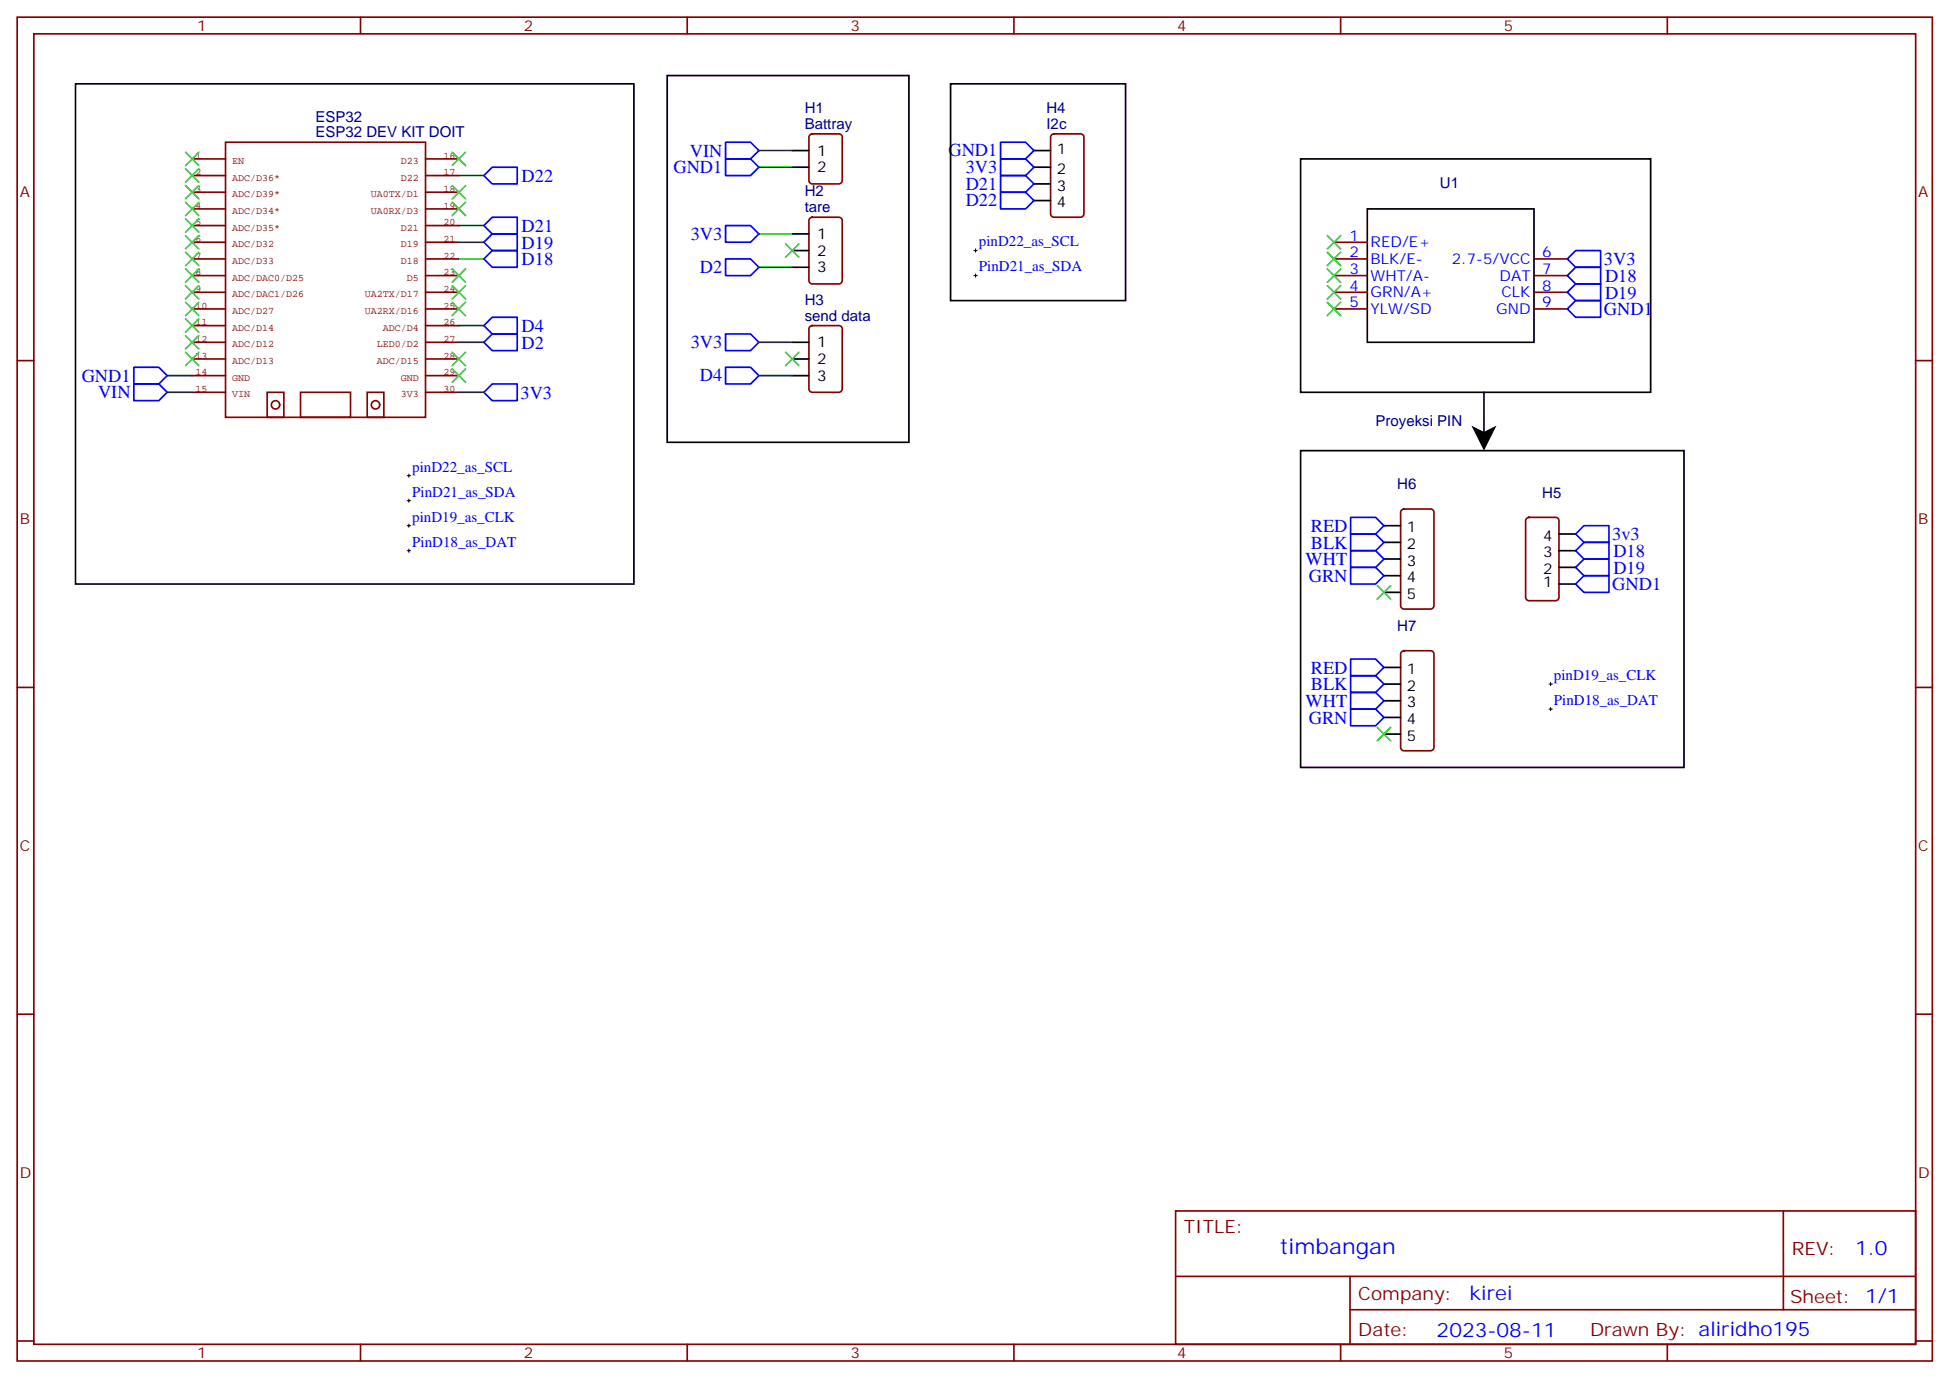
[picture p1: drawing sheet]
<svg xmlns="http://www.w3.org/2000/svg" width="413mm" height="292mm" viewBox="0 0 413 292" stroke-linecap="round" stroke-linejoin="round" font-family="sans-serif">
<g fill="none" stroke="#870000" stroke-width=".35">
<path d="M3.6 3.6h405.4v284.4h-405.4zM7.2 7.2h398.2v277.2h-398.2zM76.3 3.6v3.6M145.5 3.6v3.6M214.6 3.6v3.6M283.7 3.6v3.6M352.9 3.6v3.6M171.4 28.5l.5-.2h5.7a.71 .71 0 0 1 .7 .7v9.2a.76 .76 0 0 1-.7 .7h-5.7a.76 .76 0 0 1-.7-.7v-9.2zM222.6 28.5l.5-.2h5.6a.71 .71 0 0 1 .7 .7v16.3a.76 .76 0 0 1-.7 .7h-5.6a.76 .76 0 0 1-.7-.7v-16.3zM171.4 46.2l.5-.2h5.7a.71 .71 0 0 1 .7 .7v12.7a.76 .76 0 0 1-.7 .7h-5.7a.76 .76 0 0 1-.7-.7v-12.7zM282.3 51.3h7.1M282.3 54.8h7.1"/>
<path d="M282.3 58.3h7.1M324.7 54.8h7M324.7 58.3h7M3.6 76.3h3.6M171.4 69.1l.5-.2h5.7a.71 .71 0 0 1 .7 .7v12.7a.76 .76 0 0 1-.7 .7h-5.7a.76 .76 0 0 1-.7-.7v-12.7zM282.3 61.8h7.1M282.3 65.4h7.1M324.7 61.8h7M324.7 65.4h7M405.4 76.3h3.6M296.7 107.9l.4-.2h5.7a.71 .71 0 0 1 .7 .7v19.8a.76 .76 0 0 1-.7 .7h-5.7a.76 .76 0 0 1-.7-.7v-19.8zM323.1 109.7l.5-.2h5.6a.71 .71 0 0 1 .8 .7v16.2a.76 .76 0 0 1-.8 .7h-5.6a.76 .76 0 0 1-.7-.7v-16.2z"/>
<path d="M296.7 137.9l.4-.2h5.7a.71 .71 0 0 1 .7 .7v19.8a.76 .76 0 0 1-.7 .7h-5.7a.76 .76 0 0 1-.7-.7v-19.8zM3.6 145.5h3.6M405.4 145.5h3.6M3.6 214.6h3.6M405.4 214.6h3.6M248.8 256.2h156.6v28.2h-156.6zM377.4 256.2v20.9M248.8 270.1h156.5M285.7 277.1h119.6M285.7 270.1v14.1M3.6 283.7h3.6M76.3 284.4v3.6"/>
<path d="M145.5 284.4v3.6M214.6 284.4v3.6M283.7 284.4v3.6M352.9 284.4v3.6M405.4 283.7h3.6"/>
</g>
<g fill="none" stroke="#850000" stroke-width=".35">
<path d="M40.7 33.6h7M40.7 37.1h7M47.7 30.1h42.4v58.2h-42.4zM90.1 33.6h7M90.1 37.1h7M40.7 40.7h7M40.7 44.2h7M40.7 47.7h7M40.7 51.3h7M40.7 54.8h7M40.7 58.3h7M90.1 40.7h7"/>
<path d="M90.1 44.2h7M90.1 47.7h7M90.1 51.3h7M90.1 54.8h7M90.1 58.3h7M40.7 65.4h7M40.7 68.9h7M40.7 72.4h7M40.7 76h7M40.7 79.5h7M40.7 61.8h7M90.1 65.4h7"/>
<path d="M90.1 68.9h7M90.1 72.4h7M90.1 76h7M90.1 79.5h7M90.1 61.8h7M40.7 83h7M56.6 83h3.5v5.3h-3.5zM63.6 83h10.6v5.3h-10.6zM77.7 83h3.5v5.3h-3.5zM90.1 83h7"/>
<circle cx="58.3" cy="85.7" r=".88"/>
<circle cx="79.5" cy="85.7" r=".88"/>
</g>
<g fill="none" stroke="#000" stroke-width=".35">
<path d="M16 17.7h118.2v105.9h-118.2zM141.2 16h51.2v77.6h-51.2zM201.2 17.7h37v45.9h-37zM167.7 31.9h3.5M167.7 35.4h3.5M218.8 31.9h3.6M218.8 35.4h3.6M218.8 38.9h3.6M275.3 33.6h74.1v49.4h-74.1zM167.7 56.6h3.5M167.7 49.5h3.5M167.7 53h3.5"/>
<path d="M218.8 42.4h3.6M289.4 44.2h35.3v28.2h-35.3zM167.7 79.5h3.5M167.7 72.4h3.5M167.7 76h3.5M275.3 95.4h81.1v67h-81.1zM314.1 83v8.8M292.9 111.2h3.5M292.9 114.8h3.5M292.9 118.3h3.5M330 116.5h3.5M330 113h3.5"/>
<path d="M292.9 121.8h3.5M292.9 125.3h3.5M330 123.6h3.5M330 120.1h3.5M292.9 141.2h3.5M292.9 144.7h3.5M292.9 148.3h3.5M292.9 151.8h3.5M292.9 155.3h3.5"/>
</g>
<g fill="none" stroke="#3c3" stroke-width=".35">
<path d="M39.3 32.2l2.8 2.8M39.3 35.7l2.8 2.9M39.3 39.3l2.8 2.8M42.1 32.2l-2.8 2.8M42.1 35.7l-2.8 2.9M42.1 39.3l-2.8 2.8M95.7 32.2l2.8 2.8M95.7 39.3l2.8 2.8M98.5 32.2l-2.8 2.8M98.5 39.3l-2.8 2.8M39.3 42.8l2.8 2.8M39.3 46.3l2.8 2.8"/>
<path d="M39.3 49.8l2.8 2.9M39.3 53.4l2.8 2.8M39.3 56.9l2.8 2.8M42.1 42.8l-2.8 2.8M42.1 46.3l-2.8 2.8M42.1 49.8l-2.8 2.9M42.1 53.4l-2.8 2.8M42.1 56.9l-2.8 2.8M95.7 42.8l2.8 2.8M95.7 56.9l2.8 2.8M98.5 42.8l-2.8 2.8M98.5 56.9l-2.8 2.8"/>
<path d="M166.3 51.6l2.8 2.8M169.1 51.6l-2.8 2.8M280.9 49.8l2.8 2.9M280.9 53.4l2.8 2.8M280.9 56.9l2.8 2.8M283.7 49.8l-2.8 2.9M283.7 53.4l-2.8 2.8M283.7 56.9l-2.8 2.8M39.3 60.4l2.8 2.9M39.3 64l2.8 2.8M39.3 67.5l2.8 2.8M39.3 71l2.8 2.8"/>
<path d="M39.3 74.5l2.8 2.9M42.1 60.4l-2.8 2.9M42.1 64l-2.8 2.8M42.1 67.5l-2.8 2.8M42.1 71l-2.8 2.8M42.1 74.5l-2.8 2.9M95.7 64l2.8 2.8M95.7 60.4l2.8 2.9M95.7 74.5l2.8 2.9M95.7 78.1l2.8 2.8M98.5 64l-2.8 2.8M98.5 60.4l-2.8 2.9"/>
<path d="M98.5 74.5l-2.8 2.9M98.5 78.1l-2.8 2.8M166.3 74.5l2.8 2.9M169.1 74.5l-2.8 2.9M280.9 64l2.8 2.8M280.9 60.4l2.8 2.9M283.7 64l-2.8 2.8M283.7 60.4l-2.8 2.9M291.5 123.9l2.8 2.9M294.3 123.9l-2.8 2.9M291.5 153.9l2.8 2.8M294.3 153.9l-2.8 2.8"/>
</g>
<g fill="none" stroke="#00f" stroke-width=".35">
<path d="M102.4 37.1l1.8-1.7h5.3v3.5h-5.3zM153.6 30.1h5.3l1.7 1.8-1.7 1.7h-5.3zM153.6 33.6h5.3l1.7 1.8-1.7 1.7h-5.3zM211.8 30.1h5.3l1.7 1.8-1.7 1.7h-5.3zM211.8 33.6h5.3l1.7 1.8-1.7 1.7h-5.3zM211.8 37.1h5.3l1.7 1.8-1.7 1.8h-5.3zM102.4 51.3l1.8-1.8h5.3v3.5h-5.3zM102.4 54.8l1.8-1.8h5.3v3.6h-5.3zM102.4 47.7l1.8-1.7h5.3v3.5h-5.3zM153.6 47.7h5.3l1.7 1.8-1.7 1.8h-5.3zM153.6 54.8h5.3l1.7 1.8-1.7 1.7h-5.3zM211.8 40.7h5.3l1.7 1.7-1.7 1.8h-5.3z"/>
<path d="M331.7 54.8l1.8-1.8h5.3v3.6h-5.3zM333.5 56.6h5.3v3.5h-5.3l-1.8-1.8zM28.3 77.7h5.3l1.8 1.8-1.8 1.7h-5.3zM102.4 68.9l1.8-1.8h5.3v3.6h-5.3zM104.2 70.7h5.3v3.5h-5.3l-1.8-1.8zM153.6 70.7h5.3l1.7 1.7-1.7 1.8h-5.3zM153.6 77.7h5.3l1.7 1.8-1.7 1.7h-5.3zM331.7 61.8l1.8-1.7h5.3v3.5h-5.3zM333.5 63.6h5.3v3.5h-5.3l-1.8-1.7zM28.3 81.2h5.3l1.8 1.8-1.8 1.8h-5.3zM102.4 83l1.8-1.8h5.3v3.6h-5.3zM285.9 109.5h5.2l1.8 1.7-1.8 1.8h-5.2z"/>
<path d="M285.9 113h5.2l1.8 1.8-1.8 1.7h-5.2zM285.9 116.5h5.2l1.8 1.8-1.8 1.8h-5.2zM333.5 113l1.7-1.8h5.3v3.6h-5.3zM333.5 116.5l1.7-1.7h5.3v3.5h-5.3zM285.9 120.1h5.2l1.8 1.7-1.8 1.8h-5.2zM285.9 139.5h5.2l1.8 1.7-1.8 1.8h-5.2zM333.5 120.1l1.7-1.8h5.3v3.5h-5.3zM333.5 123.6l1.7-1.8h5.3v3.5h-5.3zM285.9 143h5.2l1.8 1.7-1.8 1.8h-5.2zM285.9 146.5h5.2l1.8 1.8-1.8 1.7h-5.2zM285.9 150h5.2l1.8 1.8-1.8 1.8h-5.2z"/>
</g>
<g fill="none" stroke="#008700" stroke-width=".35">
<path d="M97.1 37.1h5.3M160.6 31.9h7.1M160.6 35.4h7.1M97.1 54.8h5.3M97.1 51.3h5.3M97.1 47.7h5.3M160.6 56.6h7.1M160.6 49.5h7.1M35.4 79.5h5.3M97.1 72.4h5.3M97.1 68.9h5.3M160.6 79.5h7.1"/>
<path d="M160.6 72.4h7.1M35.4 83h5.3M97.1 83h5.3"/>
</g>
<path d="M311.4 90.1l2.7 1.3 2.6-1.3-2.6 5.3z" fill="#000"/>
<g fill="none" stroke="#000" stroke-width=".21">
<path d="M206.1 58.3h.7M206.1 53h.7M206.5 52.7v.7M206.5 58v.7M86.2 111.2h.7M86.2 116.5h.7M86.2 100.6h.7M86.2 105.9h.7M86.5 100.3v.7M86.5 105.6v.7M86.5 110.9v.7M86.5 116.2v.7"/>
<path d="M327.8 150h.7M327.8 144.7h.7M328.2 144.4v.7M328.2 149.7v.7"/>
</g>
<text font-size="4.6" fill="#00f" x="270.9" y="265.3">timbangan</text>
<g font-size="4.2" fill="#00f">
<text x="392.6" y="265.5">1.0</text>
<text x="311" y="275">kirei</text>
<text x="304.1" y="282.9">2023-08-11</text>
</g>
<g font-size="3.9" fill="#00f">
<text x="146" y="33.1">VIN</text>
<text x="200.7" y="33.1">GND1</text>
<text x="110.4" y="38.5">D22</text>
<text x="142.5" y="36.7">GND1</text>
<text x="204.4" y="36.7">3V3</text>
<text x="204.4" y="40.1">D21</text>
<text x="204.4" y="43.6">D22</text>
<text x="110.4" y="52.6">D19</text>
<text x="110.4" y="49.1">D21</text>
<text x="146.2" y="50.8">3V3</text>
<text x="110.4" y="56.2">D18</text>
<text x="148.1" y="57.7">D2</text>
<text x="339.5" y="56.1">3V3</text>
<text x="339.7" y="59.7">D18</text>
<text x="339.7" y="63.2">D19</text>
<text x="110.4" y="70.3">D4</text>
<text x="339.5" y="66.6">GND1</text>
<text x="110.4" y="73.8">D2</text>
<text x="146.2" y="73.7">3V3</text>
<text x="17.3" y="80.8">GND1</text>
<text x="148.1" y="80.7">D4</text>
<text x="20.8" y="84.3">VIN</text>
<text x="110.2" y="84.3">3V3</text>
<text x="277.4" y="112.5">RED</text>
<text x="276.3" y="119.6">WHT</text>
<text x="277.4" y="116.1">BLK</text>
<text x="341.2" y="114.2">3v3</text>
<text x="341.5" y="117.9">D18</text>
<text x="277" y="123.1">GRN</text>
<text x="341.2" y="124.8">GND1</text>
<text x="341.5" y="121.4">D19</text>
<text x="277.4" y="142.5">RED</text>
<text x="276.3" y="149.6">WHT</text>
<text x="277.4" y="146.1">BLK</text>
<text x="277" y="153.1">GRN</text>
</g>
<g font-size="3.9" fill="#800">
<text x="250.6" y="260.8">TITLE:</text>
<text x="379.2" y="265.5">REV:</text>
<text x="287.5" y="275">Company:</text>
<text x="378.9" y="275.6">Sheet: 1/1</text>
<text x="287.5" y="282.7">Date:</text>
<text x="336.5" y="282.8">Drawn By: aliridho195</text>
</g>
<g font-size="3.2" fill="#800">
<text x="41.7" y="6.6">1</text>
<text x="110.9" y="6.6">2</text>
<text x="180" y="6.6">3</text>
<text x="249.2" y="6.6">4</text>
<text x="318.3" y="6.6">5</text>
<text x="4.2" y="41.7">A</text>
<text x="406" y="41.7">A</text>
<text x="4.2" y="110.9">B</text>
<text x="406" y="110.9">B</text>
<text x="4.2" y="180">C</text>
<text x="406" y="180">C</text>
<text x="4.2" y="249.2">D</text>
<text x="406" y="249.2">D</text>
<text x="41.7" y="287.4">1</text>
<text x="110.9" y="287.4">2</text>
<text x="180" y="287.4">3</text>
<text x="249.2" y="287.4">4</text>
<text x="318.3" y="287.4">5</text>
</g>
<g font-size="3.2" fill="#000080">
<text x="170.3" y="23.9">H1</text>
<text x="221.5" y="23.9">H4</text>
<text x="66.8" y="29">ESP32 DEV KIT DOIT</text>
<text x="66.8" y="25.9">ESP32</text>
<text x="170.3" y="27.3">Battray</text>
<text x="221.5" y="27.3">I2c</text>
<text x="170.3" y="41.6">H2</text>
<text x="304.7" y="39.8">U1</text>
<text x="170.3" y="44.9">tare</text>
<text x="170.3" y="64.5">H3</text>
<text x="170.3" y="67.8">send data</text>
<text x="291.1" y="90.1">Proyeksi PIN</text>
<text x="295.7" y="103.5">H6</text>
<text x="326.4" y="105.3">H5</text>
<text x="295.7" y="133.5">H7</text>
</g>
<g font-size="3.2">
<text x="173" y="32.9">1</text>
<text x="223.7" y="32.6">1</text>
<text x="173" y="36.4">2</text>
<text x="223.7" y="36.8">2</text>
<text x="223.7" y="40.3">3</text>
<text x="223.7" y="43.9">4</text>
<text x="173" y="50.6">1</text>
<text x="173" y="57.6">3</text>
<text x="173" y="54.1">2</text>
<text x="173" y="73.5">1</text>
<text x="173" y="77">2</text>
<text x="173" y="80.5">3</text>
<text x="297.7" y="112.6">1</text>
<text x="297.7" y="116.2">2</text>
<text x="297.7" y="119.7">3</text>
<text x="326.6" y="117.9">3</text>
<text x="326.6" y="114.4">4</text>
<text x="297.7" y="123.2">4</text>
<text x="326.6" y="124.3">1</text>
<text x="326.6" y="121.5">2</text>
<text x="297.7" y="126.8">5</text>
<text x="297.7" y="142.6">1</text>
<text x="297.7" y="146.2">2</text>
<text x="297.7" y="149.7">3</text>
<text x="297.7" y="153.2">4</text>
<text x="297.7" y="156.7">5</text>
</g>
<g font-size="3.2" fill="#00f">
<text x="207.2" y="52.1">pinD22_as_SCL</text>
<text x="285.6" y="50.9">1</text>
<text x="290.1" y="52.3">RED/E+</text>
<text x="207.2" y="57.4">PinD21_as_SDA</text>
<text x="285.6" y="54.4">2</text>
<text x="285.6" y="58">3</text>
<text x="290.1" y="55.8">BLK/E-</text>
<text x="290.1" y="59.4">WHT/A-</text>
<text x="307.3" y="55.8">2.7-5/VCC</text>
<text x="317.4" y="59.4">DAT</text>
<text x="326.4" y="54.4">6</text>
<text x="326.4" y="58">7</text>
<text x="285.6" y="61.5">4</text>
<text x="285.6" y="65">5</text>
<text x="290.1" y="62.9">GRN/A+</text>
<text x="317.8" y="62.9">CLK</text>
<text x="326.4" y="61.5">8</text>
<text x="326.4" y="65">9</text>
<text x="290.1" y="66.4">YLW/SD</text>
<text x="316.7" y="66.4">GND</text>
<text x="87.2" y="99.8">pinD22_as_SCL</text>
<text x="87.2" y="105.1">PinD21_as_SDA</text>
<text x="87.2" y="110.3">pinD19_as_CLK</text>
<text x="87.2" y="115.6">PinD18_as_DAT</text>
<text x="328.9" y="143.9">pinD19_as_CLK</text>
<text x="328.9" y="149.2">PinD18_as_DAT</text>
</g>
<g font-size="2.1" fill="#840000">
<text x="41.4" y="33.6">1</text>
<text x="49.1" y="34.7">EN</text>
<text x="84.8" y="34.7">D23</text>
<text x="93.9" y="33.6">16</text>
<text x="41.4" y="37.1">2</text>
<text x="41.4" y="40.6">3</text>
<text x="49.1" y="38.2">ADC/D36*</text>
<text x="49.1" y="41.7">ADC/D39*</text>
<text x="78.5" y="41.7">UA0TX/D1</text>
<text x="84.8" y="38.2">D22</text>
<text x="93.9" y="37.1">17</text>
<text x="93.9" y="40.6">18</text>
<text x="41.4" y="44.2">4</text>
<text x="41.4" y="47.7">5</text>
<text x="49.1" y="45.3">ADC/D34*</text>
<text x="78.5" y="45.3">UA0RX/D3</text>
<text x="93.9" y="44.2">19</text>
<text x="93.9" y="47.7">20</text>
<text x="41.4" y="51.2">6</text>
<text x="49.1" y="48.8">ADC/D35*</text>
<text x="49.1" y="52.3">ADC/D32</text>
<text x="84.8" y="48.8">D21</text>
<text x="84.8" y="52.3">D19</text>
<text x="93.9" y="51.2">21</text>
<text x="41.4" y="54.8">7</text>
<text x="41.4" y="58.3">8</text>
<text x="49.1" y="55.8">ADC/D33</text>
<text x="49.1" y="59.4">ADC/DAC0/D25</text>
<text x="84.8" y="55.8">D18</text>
<text x="86.1" y="59.4">D5</text>
<text x="93.9" y="54.8">22</text>
<text x="93.9" y="58.3">23</text>
<text x="41.4" y="65.3">10</text>
<text x="41.4" y="61.8">9</text>
<text x="49.1" y="62.9">ADC/DAC1/D26</text>
<text x="77.2" y="62.9">UA2TX/D17</text>
<text x="93.9" y="61.8">24</text>
<text x="93.9" y="65.3">25</text>
<text x="41.4" y="68.9">11</text>
<text x="49.1" y="66.4">ADC/D27</text>
<text x="49.1" y="70">ADC/D14</text>
<text x="77.2" y="66.4">UA2RX/D16</text>
<text x="81" y="70">ADC/D4</text>
<text x="93.9" y="68.9">26</text>
<text x="41.4" y="72.4">12</text>
<text x="41.4" y="75.9">13</text>
<text x="49.1" y="73.5">ADC/D12</text>
<text x="49.1" y="77">ADC/D13</text>
<text x="79.8" y="73.5">LED0/D2</text>
<text x="79.8" y="77">ADC/D15</text>
<text x="93.9" y="72.4">27</text>
<text x="93.9" y="75.9">28</text>
<text x="41.4" y="79.4">14</text>
<text x="41.4" y="83">15</text>
<text x="49.1" y="80.5">GND</text>
<text x="84.8" y="80.5">GND</text>
<text x="93.9" y="79.4">29</text>
<text x="93.9" y="83">30</text>
<text x="49.1" y="84.1">VIN</text>
<text x="84.8" y="84.1">3V3</text>
</g>
</svg>
